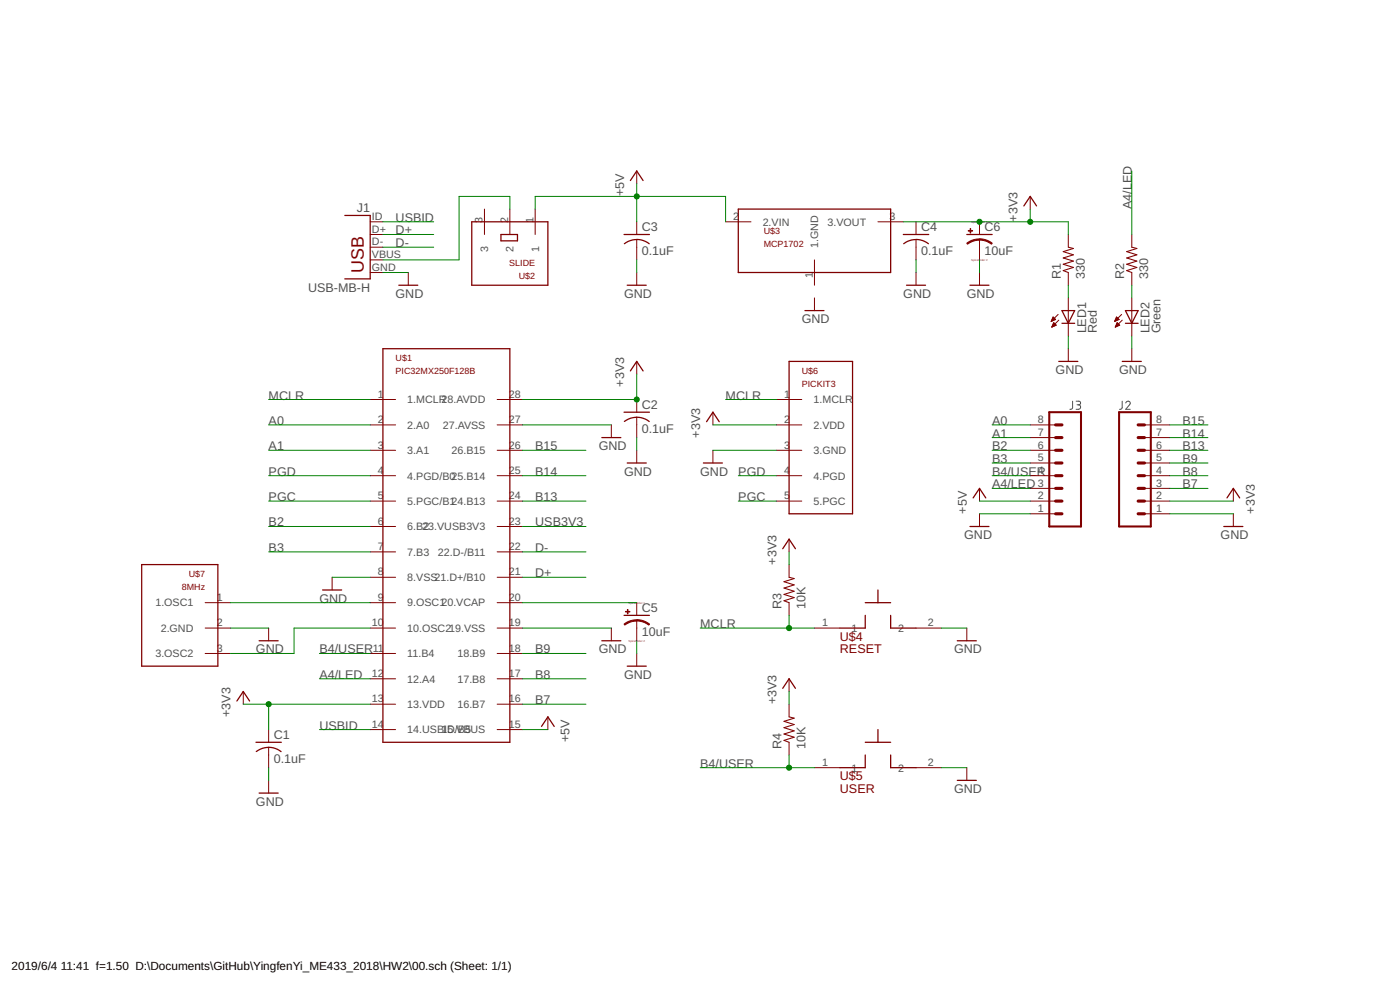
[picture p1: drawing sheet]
<svg xmlns="http://www.w3.org/2000/svg" width="420mm" height="297mm" viewBox="0 0 420 297" stroke-linecap="round" stroke-linejoin="round" font-family="sans-serif">
<path d="M321.9 120.4v2l-.2 .3-.6 .1M323 120.4h.8a.54 .54 0 0 1 .5 .5 .54 .54 0 0 1-.5 .6h-.6M323.6 121.5a.68 .68 0 0 1 .7 .6 .68 .68 0 0 1-.7 .7h-.6M336.8 120.4v2l-.3 .3-.5 .1M337.8 120.9a.66 .66 0 0 1 1-.5 .66 .66 0 0 1 .2 1.1l-1.2 1.3h1.4" fill="none" stroke="#505050" stroke-width=".3"/>
<g fill="none" stroke="#800000" stroke-width=".3">
<path d="M191.1 51.3v3.8M309.2 58.9v3.8M111.1 70.4h3.8M111.1 74.2h3.8M111.1 78h3.8M111.1 66.5h3.8M145.4 62.7v7.7M153 62.7v7.7M160.6 62.7v7.7M191.1 66.5v3.9M191.1 71.9v6.1M217.8 66.5h7.6"/>
<path d="M244.4 78v7.6M263.5 66.5h7.6M274.9 66.5v3.9M274.9 71.9v6.1M294 66.5v3.9M294 71.9v6.1M320.6 70.4v3.8M339.7 70.4v3.8M111.1 81.8h3.8M122.5 81.8v3.8M191.1 81.8v3.8M244.4 89.4v3.8"/>
<path d="M274.9 81.8v3.8M294 81.8v3.8M315.6 96.3h.2M315.6 96.1h.7M315.7 98h.2M315.7 95.9h1.1M315.8 97.9h.6M315.8 95.7h.8M315.9 97.7h.9M315.9 95.5h.5M316 97.5h.9M316 95.3h.2"/>
<path d="M316 97.3h.7M316.1 97.1h.4M316.2 96.9h.1M316.2 96.8l.8 .8-1.3 .5zM316.8 95.9l-.8-.8-.5 1.3M316.8 95.9l-1.3 .5M317.6 94.3l-2.1 2.1M317.8 96.1l-2.1 2M320.6 81.8v3.8M320.6 89.4v11.4M334.6 96.3h.3M334.7 96.1h.7"/>
<path d="M334.8 95.9h1M334.8 98h.2M334.8 95.7h.9M334.8 97.9h.6M334.9 95.5h.6M334.9 97.7h1M335 95.3h.3M335 97.5h.9M335.1 97.3h.6M335.2 97.1h.3M335.3 96.9h.1M335.3 96.8l.7 .8-1.3 .5z"/>
<path d="M335.9 95.9l-.8-.8-.6 1.3M335.9 95.9l-1.4 .5M336.6 94.3l-2.1 2.1M336.8 96.1l-2.1 2M339.7 81.8v3.8M339.7 89.4v11.4M111.1 119.9h7.6M149.2 119.9h7.6M191.1 108.4v3.8M191.1 119.9v3.8M233 119.9h7.6M320.6 104.6v3.8"/>
<path d="M339.7 104.6v3.8M111.1 127.5h7.6M111.1 135.1h7.6M149.2 127.5h7.6M149.2 135.1h7.6M183.5 127.5v3.8M191.1 125.2v6.1M191.1 135.1v3.8M214 123.7v3.8M214 135.1v3.8M233 127.5h7.6M233 135.1h7.6"/>
<path d="M309.2 127.5h7.6M309.2 135.1h7.6M309.2 138.9h7.6M309.2 131.3h7.6M343.5 127.5h7.6M343.5 135.1h7.6M343.5 138.9h7.6M343.5 131.3h7.6M111.1 142.7h7.6M111.1 150.3h7.6M111.1 158h7.6M149.2 142.7h7.6"/>
<path d="M149.2 150.3h7.6M149.2 158h7.6M233 142.7h7.6M233 150.3h7.6M294 146.5v3.8M294 154.2v3.8M309.2 142.7h7.6M309.2 150.3h7.6M309.2 154.2h7.6M309.2 146.5h7.6M343.5 142.7h7.6M343.5 150.3h7.6"/>
<path d="M343.5 154.2h7.6M343.5 146.5h7.6M370.1 146.5v3.8M370.1 154.2v3.8M99.7 173.2v3.8M111.1 165.6h7.6M111.1 173.2h7.6M149.2 165.6h7.6M149.2 173.2h7.6M236.8 161.8v3.8M236.8 169.4v3.8M61.6 180.8h7.6"/>
<path d="M61.6 188.4h7.6M61.6 196.1h7.6M80.6 188.4v3.9M111.1 180.8h7.6M111.1 188.4h7.6M111.1 196.1h7.6M149.2 180.8h7.6M149.2 188.4h7.6M149.2 196.1h7.6M183.5 188.4v3.9M191.1 180.8v3.8M191.1 186.2v6.1"/>
<path d="M191.1 196.1v3.8M236.8 180.8v3.8M244.4 188.4h7.7M274.9 188.4h7.6M290.2 188.4v3.9M73 207.5v3.8M80.6 218.9v3.8M111.1 203.7h7.6M111.1 211.3h7.6M111.1 218.9h7.6M149.2 203.7h7.6M149.2 211.3h7.6"/>
<path d="M149.2 218.9h7.6M164.4 215.1v3.8M236.8 203.7v3.8M236.8 211.3v3.8M80.6 224.2v6.1M80.6 234.1v3.9M236.8 222.7v3.8M244.4 230.3h7.7M274.9 230.3h7.6M290.2 230.3v3.8"/>
</g>
<g fill="none" stroke="#800000" stroke-width=".38">
<path d="M189.2 54.2l1.9-2.9 1.9 2.9M103.5 64.6h7.6v19.1h-7.6M141.6 66.5h22.8v19.1h-22.8zM150.3 70.4h5v1.9h-5zM187.3 70.4h7.6M187.4 73.1a6 6 0 0 1 7.4 0M221.6 62.7h45.7v19.1h-45.7zM271.1 70.4h7.6M271.2 73.1a6 6 0 0 1 7.4 0M290.2 70.4h7.6M307.3 61.8l1.9-2.9 1.9 2.9M119.7 85.6h5.7"/>
<path d="M188.2 85.6h5.8M241.6 93.2h5.7M272.1 85.6h5.7M291.1 85.6h5.7M318.7 93.2h3.8l-1.9 3.8zM318.7 97h3.8M337.8 97h3.8M337.8 93.2h3.8l-1.9 3.8zM114.9 104.6h38.1v118.1h-38.1zM189.2 111.3l1.9-2.9 1.9 2.9M236.8 108.4h19.1v45.8h-19.1zM317.8 108.4h5.7"/>
<path d="M336.8 108.4h5.7M180.6 131.3h5.7M187.3 123.7h7.6M188.2 138.9h5.8M191.1 125.2l2 .3 1.7 1M191.1 125.2l-2 .3-1.7 .9M211.1 138.9h5.7M212 126.5l2-2.8 1.9 2.8M291.1 158h5.7M292.1 149.4l1.9-2.9 1.8 2.9M367.3 158h5.7M368.2 149.4l1.9-2.9 1.9 2.9"/>
<path d="M42.5 169.4h22.9v30.5h-22.9zM96.8 177h5.7M234.9 164.6l1.9-2.8 1.9 2.8M263.5 177v3.8M77.8 192.3h5.7M180.6 192.3h5.7M187.3 184.6h7.6M188.2 199.9h5.8M259.7 184.6v3.8h-7.6M259.7 180.8h7.6M267.3 184.6v3.8h7.6M287.3 192.3h5.7"/>
<path d="M71.1 210.3l1.9-2.8 1.9 2.8M162.5 218l1.9-2.9 1.9 2.9M234.9 206.5l1.9-2.8 1.9 2.8M263.5 218.9v3.8M76.8 222.7h7.6M77.8 238h5.7M80.6 224.2l2 .4 1.7 .9M80.6 224.2l-1.9 .4-1.8 .9M259.7 222.7h7.6M259.7 226.5v3.8h-7.6M267.3 226.5v3.8h7.6M287.3 234.1h5.7"/>
</g>
<path d="M320.6 74.2l1.5 .3-3 1 3 1-3 .9 3 .9-3 1 3 .9-3 1 1.5 .6M339.7 74.2l1.5 .3-3.1 1 3.1 1-3.1 .9 3.1 .9-3.1 1 3.1 .9-3.1 1 1.6 .6M236.8 173.2l1.5 .4-3 .9 3 1-3 .9 3 1-3 1 3 .9-3 1 1.5 .5M236.8 215.1l1.5 .4-3 .9 3 1-3 .9 3 1-3 .9 3 1-3 .9 1.5 .6" fill="none" stroke="#800000" stroke-width=".32"/>
<g fill="#800000" stroke="#800000" stroke-width=".3">
<path d="M191.1 185.9l1.7 .3 2.1 1.1-.2 .3-1.7-1-1.9-.3z" fill-rule="evenodd"/>
<path d="M187.3 187.3l1.5-.9 2.3-.4v.4l-1.9 .2-1.7 1z" fill-rule="evenodd"/>
<path d="M294 71.6l1.7 .3 2.1 1.1-.2 .3-1.7-1-1.9-.3z" fill-rule="evenodd"/>
<path d="M290.1 73l1.5-.9 2.4-.4v.4l-1.9 .3-1.7 .9z" fill-rule="evenodd"/>
</g>
<g fill="#800000" stroke="#800000" stroke-width=".3">
<path d="M187.7 183.5h1.3v.1h-1.3z"/>
<path d="M188.3 182.9h.2v1.3h-.2z"/>
<path d="M290.6 69.2h1.3v.1h-1.3z"/>
<path d="M291.1 68.6h.2v1.3h-.2z"/>
</g>
<path d="M314.9 123.7h9.5v34.3h-9.5zM335.9 123.7h9.5v34.3h-9.5z" fill="none" stroke="#800000" stroke-width=".61"/>
<g fill="none" stroke="#800000" stroke-width=".93">
<path d="M316.8 138.9h1.9M316.8 135.1h1.9M316.8 131.3h1.9M316.8 127.5h1.9M341.6 138.9h1.9M341.6 135.1h1.9M341.6 131.3h1.9M341.6 127.5h1.9M316.8 146.5h1.9M316.8 150.3h1.9M316.8 154.2h1.9M316.8 142.7h1.9"/>
<path d="M341.6 146.5h1.9M341.6 150.3h1.9M341.6 154.2h1.9M341.6 142.7h1.9"/>
</g>
<g fill="none" stroke="#008000" stroke-width=".3">
<path d="M191.1 55.1v11.4M339.7 51.3v19.1M114.9 66.5h15.3M114.9 74.2h15.3M114.9 70.4h15.3M153 62.7v-3.8h-15.2v19.1h-22.9M160.6 62.7v-3.8h57.2v7.6M191.1 78v3.8M271.1 66.5h49.5v3.9M274.9 78v3.8M294 78v3.8M309.2 62.7v3.8"/>
<path d="M114.9 81.8h7.6M320.6 85.6v3.8M339.7 85.6v3.8M80.6 119.9h30.5M191.1 112.2v7.7h-34.3M217.8 119.9h15.2M320.6 100.8v3.8M339.7 100.8v3.8M80.6 127.5h30.5M80.6 135.1h30.5M156.8 127.5h26.7M156.8 135.1h19.1"/>
<path d="M191.1 131.3v3.8M214 127.5h19M214 135.1h19M297.8 127.5h11.4M297.8 135.1h11.4M297.8 131.3h11.4M297.8 138.9h11.4M351.1 127.5h11.4M351.1 135.1h11.4M351.1 131.3h11.4M351.1 138.9h11.4M80.6 150.3h30.5"/>
<path d="M80.6 142.7h30.5M80.6 158h30.5M156.8 150.3h19.1M156.8 142.7h19.1M156.8 158h19.1M221.6 150.3h11.4M221.6 142.7h11.4M294 150.3h15.2M294 154.2h15.2M297.8 142.7h11.4M297.8 146.5h11.4M351.1 150.3h19"/>
<path d="M351.1 154.2h19M351.1 142.7h11.4M351.1 146.5h11.4M80.6 165.6h30.5M99.7 173.2h11.4M156.8 173.2h19.1M156.8 165.6h19.1M236.8 165.6v3.8M69.2 188.4h11.4M69.2 180.8h41.9M95.9 196.1h15.2M111.1 188.4h-22.9v7.7h-19"/>
<path d="M156.8 188.4h26.7M156.8 180.8h34.3M156.8 196.1h19.1M191.1 192.3v3.8M210.1 188.4h34.3M236.8 184.6v3.8M282.5 188.4h7.7M73 211.3h38.1M80.6 211.3v7.6M95.9 218.9h15.2M95.9 203.7h15.2M156.8 218.9h7.6"/>
<path d="M156.8 211.3h19.1M156.8 203.7h19.1M236.8 207.5v3.8M80.6 230.3v3.8M210.1 230.3h34.3M236.8 226.5v3.8M282.5 230.3h7.7"/>
</g>
<g fill="#008000" stroke="#008000" stroke-width=".3">
<circle cx="191.1" cy="58.9" r=".76"/>
<circle cx="294" cy="66.5" r=".76"/>
<circle cx="309.2" cy="66.5" r=".76"/>
<circle cx="80.6" cy="211.3" r=".76"/>
<circle cx="191.1" cy="119.9" r=".76"/>
<circle cx="236.8" cy="188.4" r=".76"/>
<circle cx="236.8" cy="230.3" r=".76"/>
</g>
<text font-size="5.4" fill="#800000" x="109.2" y="81.8" transform="rotate(-90 109.2 81.8)">USB</text>
<g font-size="3.8" fill="#505050">
<text x="187.3" y="58.9" transform="rotate(-90 187.3 58.9)">+5V</text>
<text x="107.1" y="63.7">J1</text>
<text x="339.7" y="62.7" transform="rotate(-90 339.7 62.7)">A4/LED</text>
<text x="118.7" y="66.5">USBID</text>
<text x="118.7" y="70.3">D+</text>
<text x="192.6" y="69.4">C3</text>
<text x="276.4" y="69.4">C4</text>
<text x="295.5" y="69.4">C6</text>
<text x="305.4" y="66.5" transform="rotate(-90 305.4 66.5)">+3V3</text>
<text x="118.7" y="74.2">D-</text>
<text x="192.6" y="76.6">0.1uF</text>
<text x="276.4" y="76.6">0.1uF</text>
<text x="295.5" y="76.6">10uF</text>
<text x="318.4" y="83.7" transform="rotate(-90 318.4 83.7)">R1</text>
<text x="325.6" y="83.7" transform="rotate(-90 325.6 83.7)">330</text>
<text x="337.4" y="83.7" transform="rotate(-90 337.4 83.7)">R2</text>
<text x="344.6" y="83.7" transform="rotate(-90 344.6 83.7)">330</text>
<text x="92.5" y="87.5">USB-MB-H</text>
<text x="118.7" y="89.4">GND</text>
<text x="187.3" y="89.4">GND</text>
<text x="271.1" y="89.4">GND</text>
<text x="290.1" y="89.4">GND</text>
<text x="240.6" y="97">GND</text>
<text x="326" y="100.1" transform="rotate(-90 326 100.1)">LED1</text>
<text x="329.2" y="100.1" transform="rotate(-90 329.2 100.1)">Red</text>
<text x="345" y="100.1" transform="rotate(-90 345 100.1)">LED2</text>
<text x="348.2" y="100.1" transform="rotate(-90 348.2 100.1)">Green</text>
<text x="316.8" y="112.3">GND</text>
<text x="335.9" y="112.3">GND</text>
<text x="80.6" y="119.9">MCLR</text>
<text x="187.3" y="116.1" transform="rotate(-90 187.3 116.1)">+3V3</text>
<text x="217.8" y="119.9">MCLR</text>
<text x="192.6" y="122.7">C2</text>
<text x="80.6" y="127.5">A0</text>
<text x="192.6" y="130">0.1uF</text>
<text x="210.1" y="131.3" transform="rotate(-90 210.1 131.3)">+3V3</text>
<text x="297.8" y="127.5">A0</text>
<text x="297.8" y="131.3">A1</text>
<text x="354.9" y="127.5">B15</text>
<text x="354.9" y="131.3">B14</text>
<text x="80.6" y="135.1">A1</text>
<text x="160.6" y="135.1">B15</text>
<text x="179.7" y="135.1">GND</text>
<text x="297.8" y="135.1">B2</text>
<text x="354.9" y="135.1">B13</text>
<text x="80.6" y="142.7">PGD</text>
<text x="160.6" y="142.7">B14</text>
<text x="187.3" y="142.7">GND</text>
<text x="210.1" y="142.7">GND</text>
<text x="221.6" y="142.7">PGD</text>
<text x="297.8" y="138.9">B3</text>
<text x="297.8" y="142.7">B4/USER</text>
<text x="354.9" y="138.9">B9</text>
<text x="354.9" y="142.7">B8</text>
<text x="297.8" y="146.5">A4/LED</text>
<text x="354.9" y="146.5">B7</text>
<text x="80.6" y="150.3">PGC</text>
<text x="160.6" y="150.3">B13</text>
<text x="221.6" y="150.3">PGC</text>
<text x="290.1" y="154.2" transform="rotate(-90 290.1 154.2)">+5V</text>
<text x="376.6" y="154.2" transform="rotate(-90 376.6 154.2)">+3V3</text>
<text x="80.6" y="158">B2</text>
<text x="160.6" y="158">USB3V3</text>
<text x="289.4" y="161.8">GND</text>
<text x="366.3" y="161.8">GND</text>
<text x="80.6" y="165.6">B3</text>
<text x="160.6" y="165.6">D-</text>
<text x="160.6" y="173.2">D+</text>
<text x="233" y="169.4" transform="rotate(-90 233 169.4)">+3V3</text>
<text x="95.9" y="180.8">GND</text>
<text x="192.6" y="183.7">C5</text>
<text x="234.6" y="182.7" transform="rotate(-90 234.6 182.7)">R3</text>
<text x="241.8" y="182.7" transform="rotate(-90 241.8 182.7)">10K</text>
<text x="192.6" y="190.9">10uF</text>
<text x="210.1" y="188.4">MCLR</text>
<text x="76.8" y="196.1">GND</text>
<text x="95.9" y="196.1">B4/USER</text>
<text x="160.6" y="196.1">B9</text>
<text x="179.7" y="196.1">GND</text>
<text x="286.3" y="196.1">GND</text>
<text x="95.9" y="203.7">A4/LED</text>
<text x="160.6" y="203.7">B8</text>
<text x="187.3" y="203.7">GND</text>
<text x="69.2" y="215.1" transform="rotate(-90 69.2 215.1)">+3V3</text>
<text x="160.6" y="211.3">B7</text>
<text x="233" y="211.3" transform="rotate(-90 233 211.3)">+3V3</text>
<text x="82.1" y="221.8">C1</text>
<text x="95.9" y="218.9">USBID</text>
<text x="170.9" y="222.7" transform="rotate(-90 170.9 222.7)">+5V</text>
<text x="234.6" y="224.6" transform="rotate(-90 234.6 224.6)">R4</text>
<text x="241.8" y="224.6" transform="rotate(-90 241.8 224.6)">10K</text>
<text x="82.1" y="229">0.1uF</text>
<text x="210.1" y="230.3">B4/USER</text>
<text x="286.3" y="238">GND</text>
<text x="76.8" y="241.8">GND</text>
</g>
<g font-size="3.8" fill="#800000">
<text x="252" y="192.2">U$4</text>
<text x="252" y="196.1">RESET</text>
<text x="252" y="234.2">U$5</text>
<text x="252" y="238">USER</text>
</g>
<g font-size="3.5">
<text x="3.5" y="291">2019/6/4</text>
<text x="18.2" y="291">11:41 f=1.50 D:\Documents\GitHub\YingfenYi_ME433_2018\HW2\00.sch (Sheet: 1/1)</text>
</g>
<g font-size="3.2" fill="#505050">
<text x="111.6" y="69.8">D+</text>
<text x="111.6" y="66">ID</text>
<text x="144.9" y="66.8" transform="rotate(-90 144.9 66.8)">3</text>
<text x="152.5" y="66.8" transform="rotate(-90 152.5 66.8)">2</text>
<text x="160.1" y="66.8" transform="rotate(-90 160.1 66.8)">1</text>
<text x="220.1" y="66">2</text>
<text x="228.9" y="67.7">2.VIN</text>
<text x="248.4" y="67.7">3.VOUT</text>
<text x="267" y="66">3</text>
<text x="111.6" y="73.6">D-</text>
<text x="111.6" y="77.4">VBUS</text>
<text x="146.5" y="75.7" transform="rotate(-90 146.5 75.7)">3</text>
<text x="154.1" y="75.7" transform="rotate(-90 154.1 75.7)">2</text>
<text x="161.8" y="75.7" transform="rotate(-90 161.8 75.7)">1</text>
<text x="245.6" y="74.5" transform="rotate(-90 245.6 74.5)">1.GND</text>
<text x="111.6" y="81.2">GND</text>
<text x="243.9" y="83.3" transform="rotate(-90 243.9 83.3)">1</text>
<text x="113.4" y="119.3">1</text>
<text x="152.7" y="119.3">28</text>
<text x="235.3" y="119.3">1</text>
<text x="122.2" y="121">1.MCLR</text>
<text x="132.5" y="121">28.AVDD</text>
<text x="244.1" y="121">1.MCLR</text>
<text x="113.4" y="127">2</text>
<text x="122.2" y="128.6">2.A0</text>
<text x="132.9" y="128.6">27.AVSS</text>
<text x="152.7" y="127">27</text>
<text x="235.3" y="127">2</text>
<text x="244.1" y="128.6">2.VDD</text>
<text x="311.5" y="130.8">7</text>
<text x="311.5" y="127">8</text>
<text x="347" y="130.8">7</text>
<text x="347" y="127">8</text>
<text x="113.4" y="134.6">3</text>
<text x="122.2" y="136.3">3.A1</text>
<text x="135.5" y="136.3">26.B15</text>
<text x="152.7" y="134.6">26</text>
<text x="235.3" y="134.6">3</text>
<text x="244.1" y="136.3">3.GND</text>
<text x="311.5" y="134.6">6</text>
<text x="347" y="134.6">6</text>
<text x="113.4" y="142.2">4</text>
<text x="122.2" y="143.9">4.PGD/B025.B14</text>
<text x="152.7" y="142.2">25</text>
<text x="235.3" y="142.2">4</text>
<text x="244.1" y="143.9">4.PGD</text>
<text x="311.5" y="142.2">4</text>
<text x="311.5" y="138.4">5</text>
<text x="347" y="142.2">4</text>
<text x="347" y="138.4">5</text>
<text x="113.4" y="149.8">5</text>
<text x="152.7" y="149.8">24</text>
<text x="235.3" y="149.8">5</text>
<text x="311.5" y="149.8">2</text>
<text x="311.5" y="146">3</text>
<text x="347" y="149.8">2</text>
<text x="347" y="146">3</text>
<text x="122.2" y="151.5">5.PGC/B124.B13</text>
<text x="244.1" y="151.5">5.PGC</text>
<text x="311.5" y="153.6">1</text>
<text x="347" y="153.6">1</text>
<text x="113.4" y="157.4">6</text>
<text x="122.2" y="159.1">6.B23.VUSB3V3</text>
<text x="127" y="159.1">2</text>
<text x="152.7" y="157.4">23</text>
<text x="113.4" y="165">7</text>
<text x="122.2" y="166.7">7.B3</text>
<text x="131.4" y="166.7">22.D-/B11</text>
<text x="152.7" y="165">22</text>
<text x="113.4" y="172.7">8</text>
<text x="152.7" y="172.7">21</text>
<text x="122.2" y="174.3">8.VSS21.D+/B10</text>
<text x="46.6" y="182">1.OSC1</text>
<text x="65.1" y="180.3">1</text>
<text x="113.4" y="180.3">9</text>
<text x="122.2" y="182">9.OSC120.VCAP</text>
<text x="152.7" y="180.3">20</text>
<text x="48.2" y="189.6">2.GND</text>
<text x="65.1" y="187.9">2</text>
<text x="111.6" y="187.9">10</text>
<text x="122.2" y="189.6">10.OSC219.VSS</text>
<text x="152.7" y="187.9">19</text>
<text x="246.7" y="187.9">1</text>
<text x="255.6" y="189.6">1</text>
<text x="269.6" y="189.6">2</text>
<text x="278.4" y="187.9">2</text>
<text x="46.6" y="197.2">3.OSC2</text>
<text x="65.1" y="195.5">3</text>
<text x="111.8" y="195.5">11</text>
<text x="122.2" y="197.2">11.B4</text>
<text x="137.3" y="197.2">18.B9</text>
<text x="152.7" y="195.5">18</text>
<text x="111.6" y="203.1">12</text>
<text x="152.7" y="203.1">17</text>
<text x="122.2" y="204.8">12.A4</text>
<text x="137.3" y="204.8">17.B8</text>
<text x="111.6" y="210.8">13</text>
<text x="122.2" y="212.4">13.VDD</text>
<text x="137.3" y="212.4">16.B7</text>
<text x="152.7" y="210.8">16</text>
<text x="111.6" y="218.4">14</text>
<text x="122.2" y="220.1">14.USB1ID/B5</text>
<text x="134.3" y="220.1">5.VBUS</text>
<text x="152.7" y="218.4">15</text>
<text x="246.7" y="229.8">1</text>
<text x="255.6" y="231.5">1</text>
<text x="269.6" y="231.5">2</text>
<text x="278.4" y="229.8">2</text>
</g>
<g font-size="2.7" fill="#800000">
<text x="229.2" y="70.3">U$3</text>
<text x="229.2" y="74.2">MCP1702</text>
<text x="152.8" y="79.9">SLIDE</text>
<text x="155.7" y="83.7">U$2</text>
<text x="118.7" y="108.4">U$1</text>
<text x="118.7" y="112.3">PIC32MX250F128B</text>
<text x="240.6" y="112.3">U$6</text>
<text x="240.6" y="116.1">PICKIT3</text>
<text x="56.6" y="173.2">U$7</text>
<text x="54.5" y="177">8MHz</text>
</g>
<g font-size=".8" fill="#800080">
<text x="291.5" y="66.8">SpiceOrder 1</text>
<text x="291.5" y="78.3">SpiceOrder 2</text>
<text x="188.6" y="181.1">SpiceOrder 1</text>
<text x="188.6" y="192.5">SpiceOrder 2</text>
</g>
</svg>
